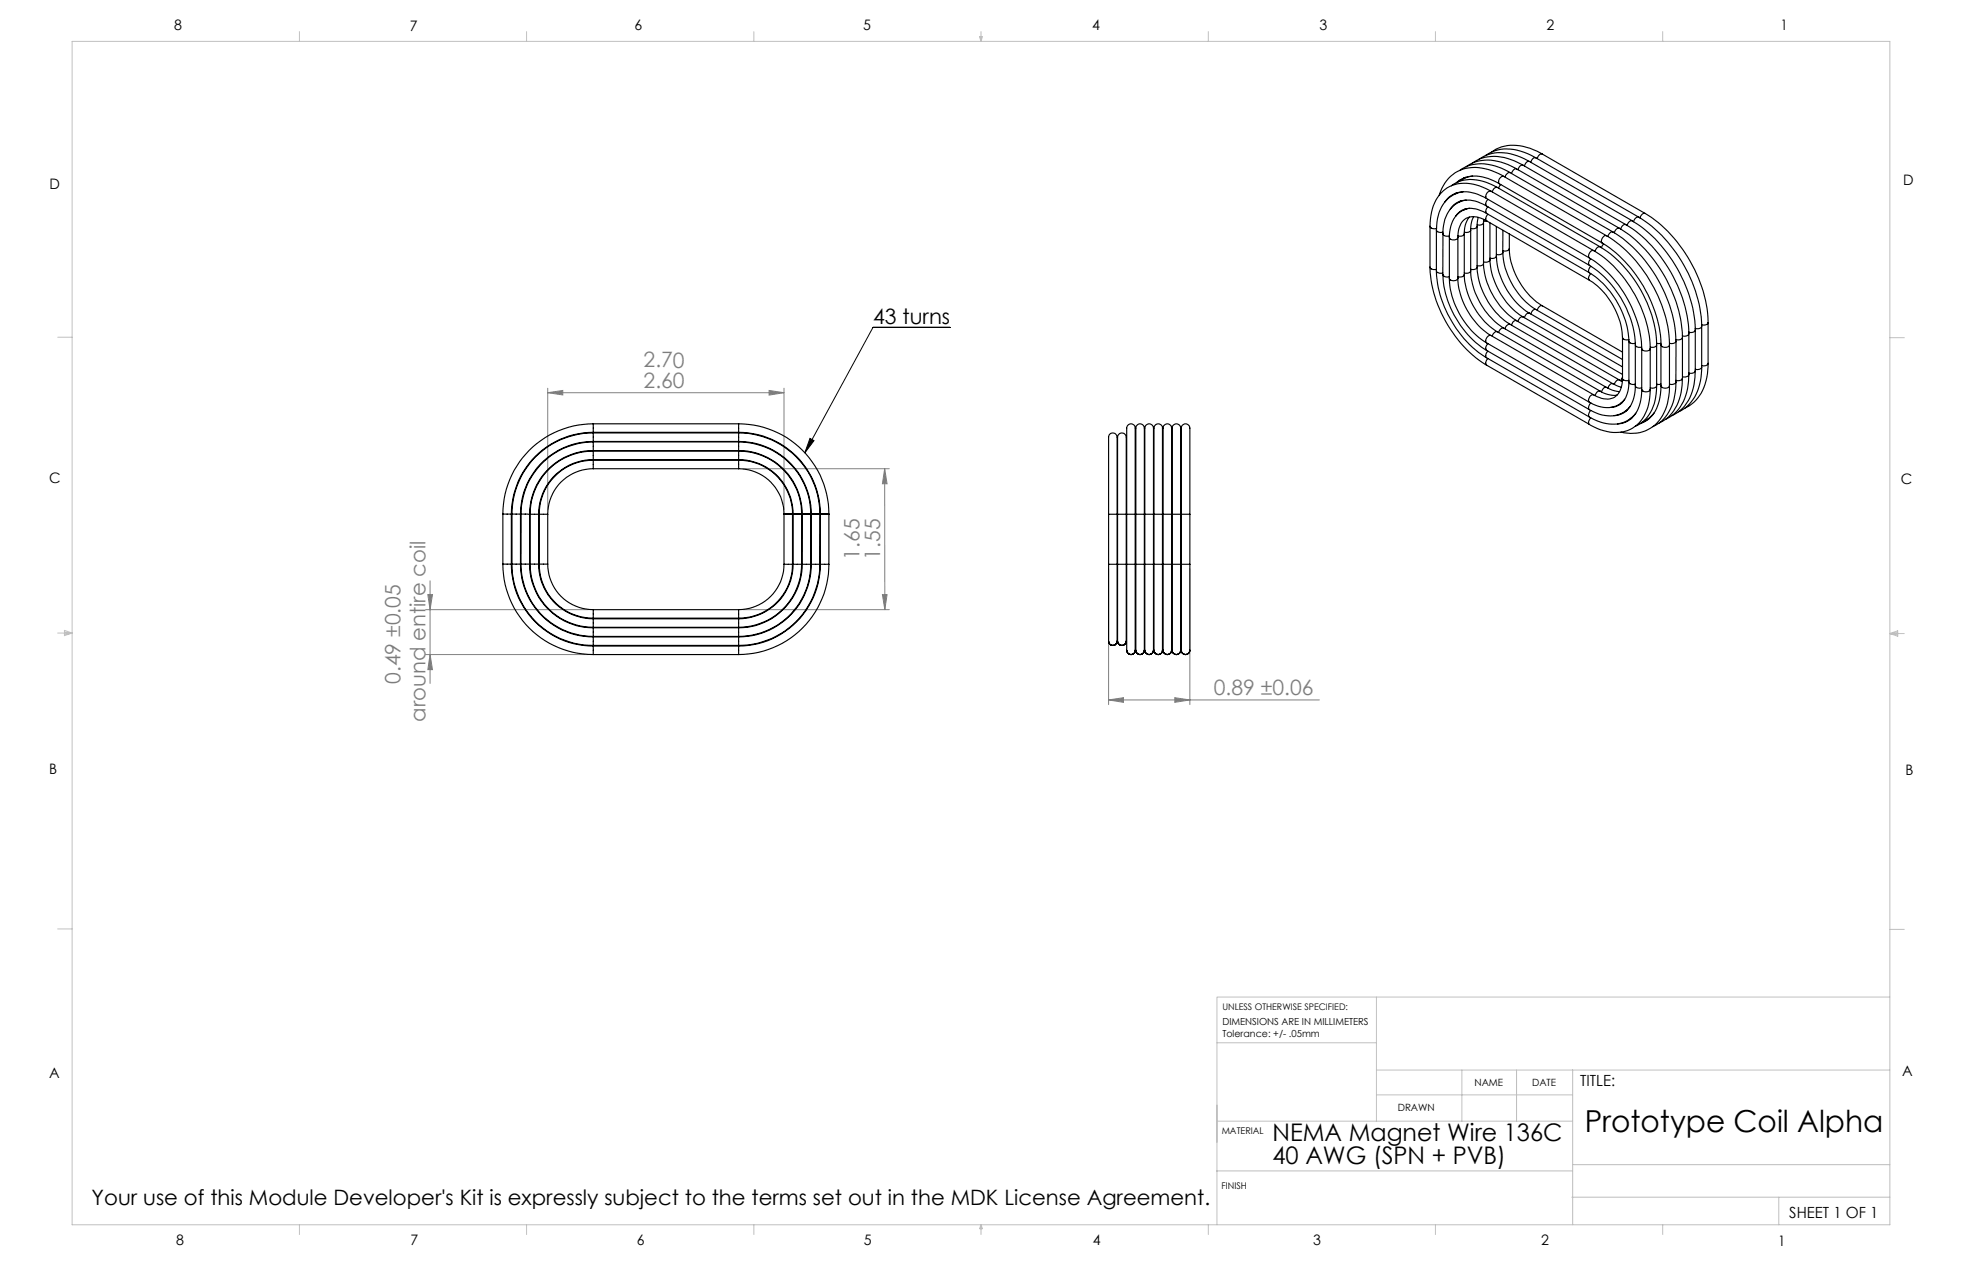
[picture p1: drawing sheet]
<svg xmlns="http://www.w3.org/2000/svg" width="432mm" height="279mm" viewBox="0 0 432 279" stroke-linecap="round" stroke-linejoin="round" font-family="sans-serif">
<path d="M209.1 72h-17l-15 27.6M178.3 96.4l.8 .5-2 2.7z" fill="none" stroke="#000" stroke-width=".22"/>
<g fill="none" stroke="#808080" stroke-width=".22">
<path d="M120.5 86.4l3.4-.5v1zM120.5 85.4v26.7M120.5 86.4h52M169.3 85.9l3.2 .5-3.2 .5zM172.5 85.4v26.7M163.5 103.1h32.2M194.7 103.1v31M194.7 103.1l.5 3.3h-1zM93.7 134.1h35.8M94.2 130.8h1l-.5 3.3zM94.7 127.8v22.6M163.5 134.1h32.2"/>
<path d="M194.2 130.8h1l-.5 3.3zM244 125.1v29.9M261.9 125.1v29.9M93.7 144h35.8M94.7 144l.5 3.3h-1zM244 154l3.3-.5v1zM244 154h46.4M258.6 153.5l3.3 .5-3.3 .5z"/>
</g>
<g fill="none" stroke="#c0c0c0" stroke-width=".22">
<path d="M15.9 9.1h400v260.4h-400zM65.9 6.9v2.2M115.9 6.9v2.2M165.9 6.9v2.2M215.6 8h.6l-.3 1.1zM215.7 8l.2 1.1M215.9 6.9v2.2M216 8l-.1 1.1M265.9 6.9v2.2M315.9 6.9v2.2M365.9 6.9v2.2M12.7 74.2h3.2"/>
<path d="M415.9 74.3h3.2M12.7 139.3h3.2M14.2 139.1l1.7 .2M14.2 138.7l1.7 .6-1.7 .5zM15.9 139.3l-1.7 .3M415.9 139.4h3.2M415.9 139.4l1.8-.6v1.2zM415.9 139.4l1.8 .3M417.7 139.2l-1.8 .2M12.7 204.4h3.2M302.9 219.4v27.3M415.9 219.4h-148.1v50.1"/>
<path d="M415.9 204.5h3.2M267.8 229.4h35.1M302.9 235.4h113M321.7 235.4v11.3M333.8 235.4v11.3M346.1 235.4v34.1M267.8 246.7h78.3M267.8 243.1v8.2M302.9 240.9h43.2M346.1 256.2h69.8M346.1 257.6l-78.3 .1M65.9 269.5v2.1"/>
<path d="M115.9 269.5v2.1M165.9 269.5v2.1M215.9 269.5l.3 .8h-.6zM215.9 269.5v2.1M265.9 269.5v2.1M315.9 269.5v2.1M345.9 263.4h70M365.9 269.5v2.1M391.5 263.4v6.1"/>
</g>
<path d="M178.3 96.4l.8 .5-2 2.7z" fill="#000"/>
<g fill="#808080">
<path d="M244 154l3.3-.5v1zM258.6 153.5l3.3 .5-3.3 .5z"/>
<path d="M194.2 130.8h1l-.5 3.3zM194.7 103.1l.5 3.3h-1z"/>
<path d="M94.2 130.8h1l-.5 3.3zM94.7 144l.5 3.3h-1z"/>
<path d="M120.5 86.4l3.4-.5v1zM169.3 85.9l3.2 .5-3.2 .5z"/>
</g>
<g fill="none" stroke="#000" stroke-width=".25">
<path d="M321.3 37.5a9.1 9.1 0 0 1 9.1-.5l2 1M322.2 39.1l-.3 .3M322.6 39l-.3 .2M322.7 36.7a9.1 9.1 0 0 1 9.2-.5l1.9 .9M324.1 38.7l-1.7 .5-1.5 .8M324.1 35.8a9.4 9.4 0 0 1 9.9-.1l1.2 .6M325.5 35a9 9 0 0 1 9.2-.4l1.9 .9M326.9 34.2a9 9 0 0 1 9.2-.4l1.9 .9M328.3 33.4a9 9 0 0 1 9.2-.5l1.9 1M330.9 38.8l22.7 13.1a30.6 30.6 0 0 1 13.8 23.7v.3M330.9 38.8a10.7 10.7 0 0 0-10.1-1.1 8.6 8.6 0 0 0-4 5.2M330.9 38.8a1.08 1.08 0 0 0-.9 1.6"/>
<path d="M332.4 38a1.08 1.08 0 0 0-1.1 1M332.4 38l22.6 13M333.8 37.1a1.15 1.15 0 0 0-1.1 1.1M333.8 37.1l22.6 13.1M335.2 36.3a1.08 1.08 0 0 0-1.1 1.1M335.2 36.3l22.6 13.1M336.6 35.5l22.6 13.1a1.09 1.09 0 0 0-1.1 1M336.6 35.5a1.08 1.08 0 0 0-1.1 1M338 34.7a1.08 1.08 0 0 0-1.1 1M338 34.7l22.6 13.1M339.4 33.9a1.08 1.08 0 0 0-1.1 1M339.4 33.9l22.7 13.1"/>
<path d="M314.7 58.8a27.4 27.4 0 0 0 12.5 21.5M314.7 49.8a1.04 1.04 0 0 0 1.5 .4M314.7 58.8a1.09 1.09 0 0 0 1.4 .4M314.7 49.8v9M316.1 59.6a24.5 24.5 0 0 0 11.1 19.1M316.1 59.6a1.09 1.09 0 0 0 1.4 .4M317.6 51.4a1.05 1.05 0 0 0 1.4 .5M317.6 51.4l-.1 9a1.08 1.08 0 0 0 1.5 .5M317.6 51.1a1.2 1.2 0 0 1-1.5-.5v9M319 52.2a1.09 1.09 0 0 0 1.9 0M319 52.2v9M319.4 40.9a8 8 0 0 1 8.3-.5l1.8 .8"/>
<path d="M320.4 42.5l-.3 .2M320.5 40.2a7 7 0 0 1 7.7-.7l1.8 .9M320.7 42.4l-.3 .2M320.9 52.2v9M321.4 44.2l-.2 .3M321.7 44.2l-.2 .1M322 42.2a6.9 6.9 0 0 0-5.7 6.6l-.2 1.8M322.3 51.4a1.05 1.05 0 0 1-1.4 .5M322.3 51.4v9M322.4 46l-.2 .2M322.6 45.9l-.2 .2M322.7 44a6 6 0 0 0-5 5.5l-.1 1.9"/>
<path d="M323.4 47.8a5 5 0 0 0-1.1 3.6M323.4 45.8a5.3 5.3 0 0 0-4.3 5.2l-.1 1.2M323.7 59.6a16.1 16.1 0 0 0 7.2 12.6M323.7 50.6a1.05 1.05 0 0 1-1.4 .5M323.7 59.6a1.05 1.05 0 0 1-1.4 .4M323.7 50.6v9M324.3 47.7l-.5 1.5-.1 1.4M325.1 58.8a16.4 16.4 0 0 0 7.3 12.6M325.1 49.8a1.02 1.02 0 0 1-1.4 .5M325.1 58.8a1.05 1.05 0 0 1-1.4 .4M325.1 49.8v9M325.3 47.8l-.2 2"/>
<path d="M326.5 58a16.4 16.4 0 0 0 7.3 12.6M326.5 48.6l.8 .1M326.5 49a1.02 1.02 0 0 1-1.4 .5M326.5 58a1.05 1.05 0 0 1-1.4 .4M326.5 49v9M326.5 48.3v.7M327.2 48.6a4.4 4.4 0 0 0-4.9-.3 5 5 0 0 0-1.4 3.9M327.2 47a5.5 5.5 0 0 0-5.9-.4l-.9 1M327.2 45.3a6.8 6.8 0 0 0-6.6-.7l-.7 .5-.7 .9M327.2 43.7a8 8 0 0 0-7-1.1l-1.3 .8-1 1.1M327.2 48.6l22.6 13.1M327.2 47l22.6 13"/>
<path d="M327.2 45.3l22.6 13.1M327.2 43.7l22.6 13.1M327.5 47.1l-.1 .1a1.09 1.09 0 0 0-.2 1.4M327.5 45.5l-.3 .4a.9 .9 0 0 0 0 1.1M327.5 43.9l-.1 .1a1.07 1.07 0 0 0-.2 1.3M327.9 57.2a16.3 16.3 0 0 0 7.3 12.5M327.9 57.2a1.05 1.05 0 0 1-1.4 .4M327.9 49v8.2M328.1 42.1a9.8 9.8 0 0 0-9-1.1 8.8 8.8 0 0 0-4.4 8v.8M328.1 42.1a1.09 1.09 0 0 0-.9 1.6M328.1 42.1l22.6 13M329.3 56.3a16.3 16.3 0 0 0 7.3 12.6"/>
<path d="M329.3 56.3a1.05 1.05 0 0 1-1.4 .5M329.3 49.8v6.5M329.5 41.2a1.02 1.02 0 0 0-1.1 1M329.5 41.2l22.6 13.1M330 40.4l22.6 13.1M330.3 40.6l-.5 .8M330.8 55.5a16.1 16.1 0 0 0 7.2 12.6M330.8 50.7l-.1 4.8a1.02 1.02 0 0 1-1.4 .5M332.2 54.7a16 16 0 0 0 7.2 12.6M332.2 54.7a1.08 1.08 0 0 1-1.5 .5M332.2 51.5v3.2M349.8 58.4a22.3 22.3 0 0 1 10.1 17.5"/>
<path d="M349.8 56.8a25.5 25.5 0 0 1 11.5 19.9M350.1 58.6a1.04 1.04 0 0 0-.3 1.4M350.1 56.9a1.04 1.04 0 0 0-.3 1.5M350.7 55.1a27.4 27.4 0 0 1 12.5 21.6M350.7 55.1a1.08 1.08 0 0 0-.9 1.7M352.1 54.3a27.3 27.3 0 0 1 12.5 21.6M352.1 54.3a1.04 1.04 0 0 0-1.1 1M352.6 53.5a28.5 28.5 0 0 1 12.9 22.4M352.9 53.7l-.4 .8M353.6 51.9a1.08 1.08 0 0 0-1 1.6M355 51a30.4 30.4 0 0 1 13.8 24.1M355 51a1.05 1.05 0 0 0-1.1 1"/>
<path d="M356.4 50.2a30.4 30.4 0 0 1 13.9 24M356.4 50.2a1.05 1.05 0 0 0-1.1 1M357.8 49.4a30.4 30.4 0 0 1 13.9 24M357.8 49.4a1.02 1.02 0 0 0-1.1 1M359.2 48.6a30.4 30.4 0 0 1 13.9 24M360.6 47.8a30.6 30.6 0 0 1 13.9 24M360.6 47.8a1.09 1.09 0 0 0-1.1 1M362.1 47a30.6 30.6 0 0 1 13.8 24M362.1 47a1.09 1.09 0 0 0-1.2 1M317.6 60.4a21 21 0 0 0 9.6 16.7M319 61.2a17.9 17.9 0 0 0 8.2 14.2M319 61.2a1.06 1.06 0 0 0 1.9 0"/>
<path d="M320.9 61.2a16 16 0 0 0 7.2 12.6M322.3 60.4a16 16 0 0 0 7.2 12.6M322.3 60.4a1.02 1.02 0 0 1-1.4 .5M327.2 75.4l22.6 13.1M327.2 77.1l22.6 13M327.2 78.7l22.6 13.1M327.5 75.6a1.05 1.05 0 0 0-.3 1.5M327.5 77.3a1.01 1.01 0 0 0-.3 1.4M327.5 78.9a1.01 1.01 0 0 0-.3 1.4M328.1 73.8a1.09 1.09 0 0 0-.9 1.6M328.1 73.8l22.6 13.1M329.5 73a1.1 1.1 0 0 0-1.1 1"/>
<path d="M329.5 73l22.6 13M330.9 72.2a1.1 1.1 0 0 0-1.1 1M330.9 72.2l22.7 13M332.4 71.4a1.04 1.04 0 0 0-1.1 1M332.4 71.4l22.6 13M333.8 70.6a.98 .98 0 0 0-1.1 .9M333.8 70.6l22.6 13M335.2 69.7a1.04 1.04 0 0 0-1.1 1M335.2 69.7l21.9 12.7M336.6 68.9a1.04 1.04 0 0 0-1.1 1M336.6 68.9l20.5 11.8M338 68.1a1.04 1.04 0 0 0-1.1 1"/>
<path d="M338 68.1l19.1 11M339.4 67.3a1.05 1.05 0 0 0-1.1 1M339.4 67.3l17.7 10.2M349.8 61.7a16.1 16.1 0 0 1 7.3 12.5M349.8 60a19.3 19.3 0 0 1 8.7 15.1M350.1 60.2a1.08 1.08 0 0 0-.3 1.5M357.1 74.2a1.02 1.02 0 0 0 1.4 .5M357.1 74.2v9M358.5 75.1a1.05 1.05 0 0 0 1.4 .4M358.5 75.1v8.9M359.9 75.9a1.05 1.05 0 0 0 1.4 .4M359.9 75.9v8.9"/>
<path d="M361.3 76.7a1.09 1.09 0 0 0 1.9 0M361.3 76.7v9M363.2 76.7v9M364.6 75.5h.9M364.6 75.9a1.05 1.05 0 0 1-1.4 .4M364.6 75.9v8.9M365.5 75.9a1.09 1.09 0 0 0 1.9 0M365.5 75.9v8.9M367.4 75.5a1.24 1.24 0 0 0 1.5-.4l-.1 8.9M367.4 75.9v8.9M370.3 74.2a1.08 1.08 0 0 1-1.5 .5M370.3 74.2v9a1.11 1.11 0 0 1-1.5 .5"/>
<path d="M371.7 73.4a1.04 1.04 0 0 1-1.5 .5M371.7 73.4v9M373.1 72.6a1.04 1.04 0 0 1-1.4 .5M373.1 72.6v9M374.5 71.8a1.07 1.07 0 0 1-1.4 .4M374.5 71.8v9M375.9 79.9a10.6 10.6 0 0 1-4.2 9.4l-.9 .5M375.9 71a1.07 1.07 0 0 1-1.4 .4M375.9 79.9a1.02 1.02 0 0 1-1.4 .5M375.9 71v8.9M130.6 99.2a13.9 13.9 0 0 0-13.9 13.9M130.6 99.1a14 14 0 0 0-14 14"/>
<path d="M130.6 97.2a15.9 15.9 0 0 0-15.9 15.9M130.6 97.1a16 16 0 0 0-16.1 16M130.6 95.3a17.8 17.8 0 0 0-17.9 17.8M130.6 95.1a18.1 18.1 0 0 0-18.1 18M130.6 93.2a19.9 19.9 0 0 0-19.9 19.9M130.6 99.2v1.9M130.6 97.2v1.9M130.6 95.3v1.8M130.6 93.2v1.9M130.6 99.2h32M130.6 99.1h32M130.6 97.2h32"/>
<path d="M130.6 97.1h32M130.6 95.3h32M130.6 95.1h32M130.6 93.2h32M162.6 99.2a13.9 13.9 0 0 1 13.8 13.9M162.6 99.1a14 14 0 0 1 14 14M162.6 97.2a15.9 15.9 0 0 1 15.8 15.9M162.6 97.1a16 16 0 0 1 15.9 16M162.6 95.3a17.9 17.9 0 0 1 17.8 17.8M162.6 95.1a18 18 0 0 1 18 18M162.6 93.2a19.9 19.9 0 0 1 19.8 19.9M162.6 99.2v1.9"/>
<path d="M162.6 97.2v1.9M162.6 95.3v1.8M162.6 93.2v1.9M327.2 80.3l22.6 13.1M350.1 90.3a1.04 1.04 0 0 0-.3 1.5M350.1 91.9a1.04 1.04 0 0 0-.3 1.5M350.1 88.7a1.13 1.13 0 0 0-.3 1.4M350.7 86.9a1.11 1.11 0 0 0-.9 1.6M352.1 86a5.6 5.6 0 0 0 3.8 .9M352.1 86a1.04 1.04 0 0 0-1.1 1M353.6 85.2l1.2 .6 1.6 .3M353.6 85.2a1.04 1.04 0 0 0-1.1 1"/>
<path d="M355 84.4l1.8 .8M355 84.4a1.04 1.04 0 0 0-1.1 1M356.4 83.6l.6 .3M356.4 83.6a1.05 1.05 0 0 0-1.1 1M356.9 88.7h-.2M357.1 83.2a4.5 4.5 0 0 1-2.1 4.4 4.8 4.8 0 0 1-4.3-.7M357.1 83.1l-.4 .7M357.1 83.2a1.05 1.05 0 0 0 1.4 .5M357.1 88.5h-.2M357.6 87.8a5.4 5.4 0 0 1-7 1.1l-.8-.4M357.9 90.4l-.2 .1M358.1 90.2l-.2 .1"/>
<path d="M358.5 84a5.9 5.9 0 0 1-2.2 5.1l-.7 .4-1.1 .1M358.5 84a1.05 1.05 0 0 0 1.4 .5M358.8 89.4a6.3 6.3 0 0 1-8.1 1.2l-.9-.5M359 92.1l-.4 .2M359.2 91.9l-.3 .1M359.9 84.8a6.5 6.5 0 0 1-3 6.3l-1.7 .3M359.9 84.8a1.02 1.02 0 0 0 1.4 .5M360 90.9a6.9 6.9 0 0 1-8.6 1.7l-1.6-.8M361.3 85.7a7.7 7.7 0 0 1-3 6.9l-1 .4-1.3 .3M361.3 85.7a1.06 1.06 0 0 0 1.9 0M362.8 92.3l-.4 .1M363 92l-.3 .1"/>
<path d="M363.2 85.7a9.6 9.6 0 0 1-3.9 8.5 9.2 9.2 0 0 1-9.5-.8M364.1 90.8l-1.5 1.4-1.3 .8M364.6 84.8a9.7 9.7 0 0 1-3.9 8.6l-.8 .4M364.6 84.5h.9M364.6 84.8a1.02 1.02 0 0 1-1.4 .5M365.5 84.8a9.7 9.7 0 0 1-2.6 7.3l-1.9 1.1M365.5 84.8a1.06 1.06 0 0 0 1.9 0M367.4 84.8a10.5 10.5 0 0 1-4.1 9.4 8.3 8.3 0 0 1-6.5 .9M368.8 84a10.5 10.5 0 0 1-4.1 9.4l-1 .5M368.8 84a1.05 1.05 0 0 1-1.4 .5M370.2 83.2a10.5 10.5 0 0 1-4.1 9.4l-.9 .5M371.7 82.4a10.9 10.9 0 0 1-3.7 9l-1.4 .9"/>
<path d="M371.7 82.4a1.09 1.09 0 0 1-1.4 .5M373.1 81.6a10.9 10.9 0 0 1-3.7 9l-1.4 .8M373.1 81.6a1.09 1.09 0 0 1-1.4 .5M374.5 80.8a10.6 10.6 0 0 1-4.2 9.3l-.9 .5M374.5 80.8a1.09 1.09 0 0 1-1.4 .4M110.7 113.1h1.8M110.7 113.1v11M112.5 113.1v11M112.7 113.1h1.8M112.7 113.1v11M114.5 113.1v11M114.7 113.1h1.9"/>
<path d="M114.7 113.1v11M116.6 113.1v11M116.7 113.1h1.8M116.7 113.1v11M118.5 113.1v11M118.7 113.1h1.8M118.7 113.1v11M120.5 113.1v11M130.6 103.1a10 10 0 0 0-10.1 10M130.6 101.2a11.9 11.9 0 0 0-11.9 11.9M130.6 101.1a12 12 0 0 0-12.1 12M130.6 101.2v1.9"/>
<path d="M130.6 103.1h32M130.6 101.2h32M130.6 101.1h32M162.6 103.1a10 10 0 0 1 9.9 10M162.6 101.2a11.8 11.8 0 0 1 11.8 11.9M162.6 101.1a12 12 0 0 1 12 12M162.6 101.2v1.9M172.5 113.1h1.9M172.5 113.1v11M174.4 113.1v11M174.6 113.1h1.8M174.6 113.1v11"/>
<path d="M176.4 113.1v11M176.6 113.1h1.8M176.6 113.1l-.1 11M178.4 113.1v11M178.5 113.1h1.9M178.5 113.1v11M180.4 113.1v11M180.6 113.1h1.8M180.6 113.1v11M182.4 113.1v11M244 113.1v-16.4a1.02 1.02 0 0 1 .9-1.5 1.02 1.02 0 0 1 1 1.5v16.4M244 113.1h1.9"/>
<path d="M244 113.1v11M245.9 113.1v11M246 113.1v-16.4a1.03 1.03 0 0 1 .9-1.4 1.03 1.03 0 0 1 1 1.4v16.4M246 113.1h1.9M246 113.1v11M247.9 113.1v11M248 113.1v-18.4a1.03 1.03 0 0 1 .9-1.5 1.03 1.03 0 0 1 .9 1.5v18.4M248 113.1h1.8M248 113.1v11M249.8 113.1v11M250 113.1v-18.4a1.03 1.03 0 0 1 .9-1.5 1.03 1.03 0 0 1 .9 1.5v18.4M250 113.1h1.8"/>
<path d="M250 113.1v11M251.8 113.1v11M252 113.1v-18.4a1.04 1.04 0 0 1 .9-1.5 1.04 1.04 0 0 1 1 1.5v18.4M252 113.1h1.9M252 113.1v11M253.9 113.1v11M254 113.1v-18.4a1.03 1.03 0 0 1 .9-1.5 1.03 1.03 0 0 1 .9 1.5v18.4M254 113.1h1.8M254 113.1v11M255.8 113.1v11M256 113.1v-18.4a1.03 1.03 0 0 1 .9-1.5 1.03 1.03 0 0 1 .9 1.5v18.4M256 113.1h1.8"/>
<path d="M256 113.1v11M257.8 113.1v11M258 113.1v-18.4a1.03 1.03 0 0 1 .9-1.5 1.03 1.03 0 0 1 1 1.5v18.4M258 113.1h1.9M258 113.1v11M259.9 113.1v11M260 113.1v-18.4a1.04 1.04 0 0 1 .9-1.5 1.04 1.04 0 0 1 1 1.5v18.4M260 113.1h1.9M260 113.1v11M261.9 113.1v11M110.7 124.1a19.9 19.9 0 0 0 19.9 19.9M110.7 124.1h1.8"/>
<path d="M112.5 124.1a18.1 18.1 0 0 0 18.1 18M112.7 124.1a17.8 17.8 0 0 0 17.9 17.9M112.7 124.1h1.8M114.5 124.1a16 16 0 0 0 16.1 16M114.7 124.1a15.9 15.9 0 0 0 15.9 15.9M114.7 124.1h1.9M116.6 124.1a14 14 0 0 0 14 14M116.7 124.1a13.9 13.9 0 0 0 13.9 13.9M116.7 124.1h1.8M118.5 124.1a12 12 0 0 0 12.1 12M118.7 124.1a11.9 11.9 0 0 0 11.9 11.9M118.7 124.1h1.8"/>
<path d="M120.5 124.1a10 10 0 0 0 10.1 10M130.6 134.1v1.9M130.6 136.1v1.9M130.6 138.1v1.9M130.6 134.1h32M130.6 136h32M130.6 136.1h32M130.6 138h32M130.6 138.1h32M162.6 134.1v1.9M162.6 136.1v1.9M162.6 138.1v1.9"/>
<path d="M172.5 124.1a10 10 0 0 1-9.9 10M172.5 124.1h1.9M174.4 124.1a11.8 11.8 0 0 1-11.8 11.9M174.6 124.1a12 12 0 0 1-12 12M174.6 124.1h1.8M176.4 124.1a13.9 13.9 0 0 1-13.8 13.9M176.5 124.1a14 14 0 0 1-13.9 14M176.5 124.1h1.9M178.4 124.1a15.9 15.9 0 0 1-15.8 15.9M178.5 124.1a16 16 0 0 1-15.9 16M178.5 124.1h1.9M180.4 124.1a17.8 17.8 0 0 1-17.8 17.9"/>
<path d="M180.6 124.1a18.1 18.1 0 0 1-18 18M180.6 124.1h1.8M182.4 124.1a19.9 19.9 0 0 1-19.8 19.9M244 124.1v16.5a1.02 1.02 0 0 0 .9 1.4 1.02 1.02 0 0 0 1-1.4v-16.5M244 124.1h1.9M246 124.1v16.5a1.03 1.03 0 0 0 .9 1.4 1.03 1.03 0 0 0 1-1.4v-16.5M246 124.1h1.9M248 124.1v18.5a1.03 1.03 0 0 0 .9 1.4 1.03 1.03 0 0 0 .9-1.4v-18.5M248 124.1h1.8M250 124.1v18.5a1.03 1.03 0 0 0 .9 1.4 1.03 1.03 0 0 0 .9-1.4v-18.5M250 124.1h1.8M252 124.1v18.5a1.04 1.04 0 0 0 .9 1.4 1.04 1.04 0 0 0 1-1.4v-18.5"/>
<path d="M252 124.1h1.9M254 124.1v18.5a1.03 1.03 0 0 0 .9 1.4 1.03 1.03 0 0 0 .9-1.4v-18.5M254 124.1h1.8M256 124.1v18.5a1.03 1.03 0 0 0 .9 1.4 1.03 1.03 0 0 0 .9-1.4v-18.5M256 124.1h1.8M258 124.1v18.5a1.03 1.03 0 0 0 .9 1.4 1.03 1.03 0 0 0 1-1.4v-18.5M258 124.1h1.9M260 124.1v18.5a1.04 1.04 0 0 0 .9 1.4 1.04 1.04 0 0 0 1-1.4v-18.5M260 124.1h1.9M130.6 140.1v1.9M130.6 142.1v1.9M130.6 140h32"/>
<path d="M130.6 140.1h32M130.6 142h32M130.6 142.1h32M130.6 144h32M162.6 140.1v1.9M162.6 142.1v1.9"/>
</g>
<text font-size="6.7" x="348.8" y="249">Prototype Coil Alpha</text>
<g font-size="5.3">
<text x="280.1" y="251.1">NEMA Magnet Wire 136C</text>
<text x="280.1" y="256.2">40 AWG (SPN + PVB)</text>
</g>
<g font-size="4.7">
<text x="192.2" y="71.3">43 turns</text>
<text x="20.2" y="265.1">Your use of this Module Developer's Kit is expressly subject to the terms set out in the MDK License Agreement.</text>
</g>
<g font-size="4.7" fill="#808080">
<text x="141.6" y="80.8">2.70</text>
<text x="141.6" y="85.4">2.60</text>
<text x="189.2" y="123.1" transform="rotate(-90 189.2 123.1)">1.65</text>
<text x="193.7" y="123.1" transform="rotate(-90 193.7 123.1)">1.55</text>
<text x="88.1" y="150.5" transform="rotate(-90 88.1 150.5)">0.49 ±0.05</text>
<text x="267.1" y="153">0.89 ±0.06</text>
<text x="93.7" y="158.8" transform="rotate(-90 93.7 158.8)">around entire coil</text>
</g>
<g font-size="3.4">
<text x="347.8" y="239">TITLE:</text>
<text x="393.8" y="267.9">SHEET 1 OF 1</text>
</g>
<g font-size="3.2">
<text x="38.3" y="6.7">8</text>
<text x="90.2" y="6.7">7</text>
<text x="139.7" y="6.5">6</text>
<text x="190" y="6.5">5</text>
<text x="240.4" y="6.5">4</text>
<text x="290.4" y="6.7">3</text>
<text x="340.4" y="6.5">2</text>
<text x="391.9" y="6.7">1</text>
<text x="10.9" y="41.6">D</text>
<text x="418.9" y="40.7">D</text>
<text x="10.9" y="106.3">C</text>
<text x="418.4" y="106.4">C</text>
<text x="10.8" y="170.2">B</text>
<text x="419.4" y="170.6">B</text>
<text x="10.8" y="237.2">A</text>
<text x="418.6" y="236.8">A</text>
<text x="38.8" y="273.8">8</text>
<text x="90.4" y="273.8">7</text>
<text x="140.2" y="273.8">6</text>
<text x="190.1" y="273.9">5</text>
<text x="240.5" y="273.8">4</text>
<text x="289" y="273.9">3</text>
<text x="339.1" y="273.8">2</text>
<text x="391.4" y="274.1">1</text>
</g>
<g font-size="2.2">
<text x="324.5" y="239">NAME</text>
<text x="337.2" y="239">DATE</text>
<text x="307.6" y="244.5">DRAWN</text>
</g>
<g font-size="2.1">
<text x="269" y="225.6">DIMENSIONS ARE IN MILLIMETERS</text>
<text x="269" y="228.2">Tolerance: +/- .05mm</text>
</g>
<g font-size="2">
<text x="269" y="222.2">UNLESS OTHERWISE SPECIFIED:</text>
<text x="268.9" y="249.5">MATERIAL</text>
<text x="268.8" y="261.7">FINISH</text>
</g>
</svg>
